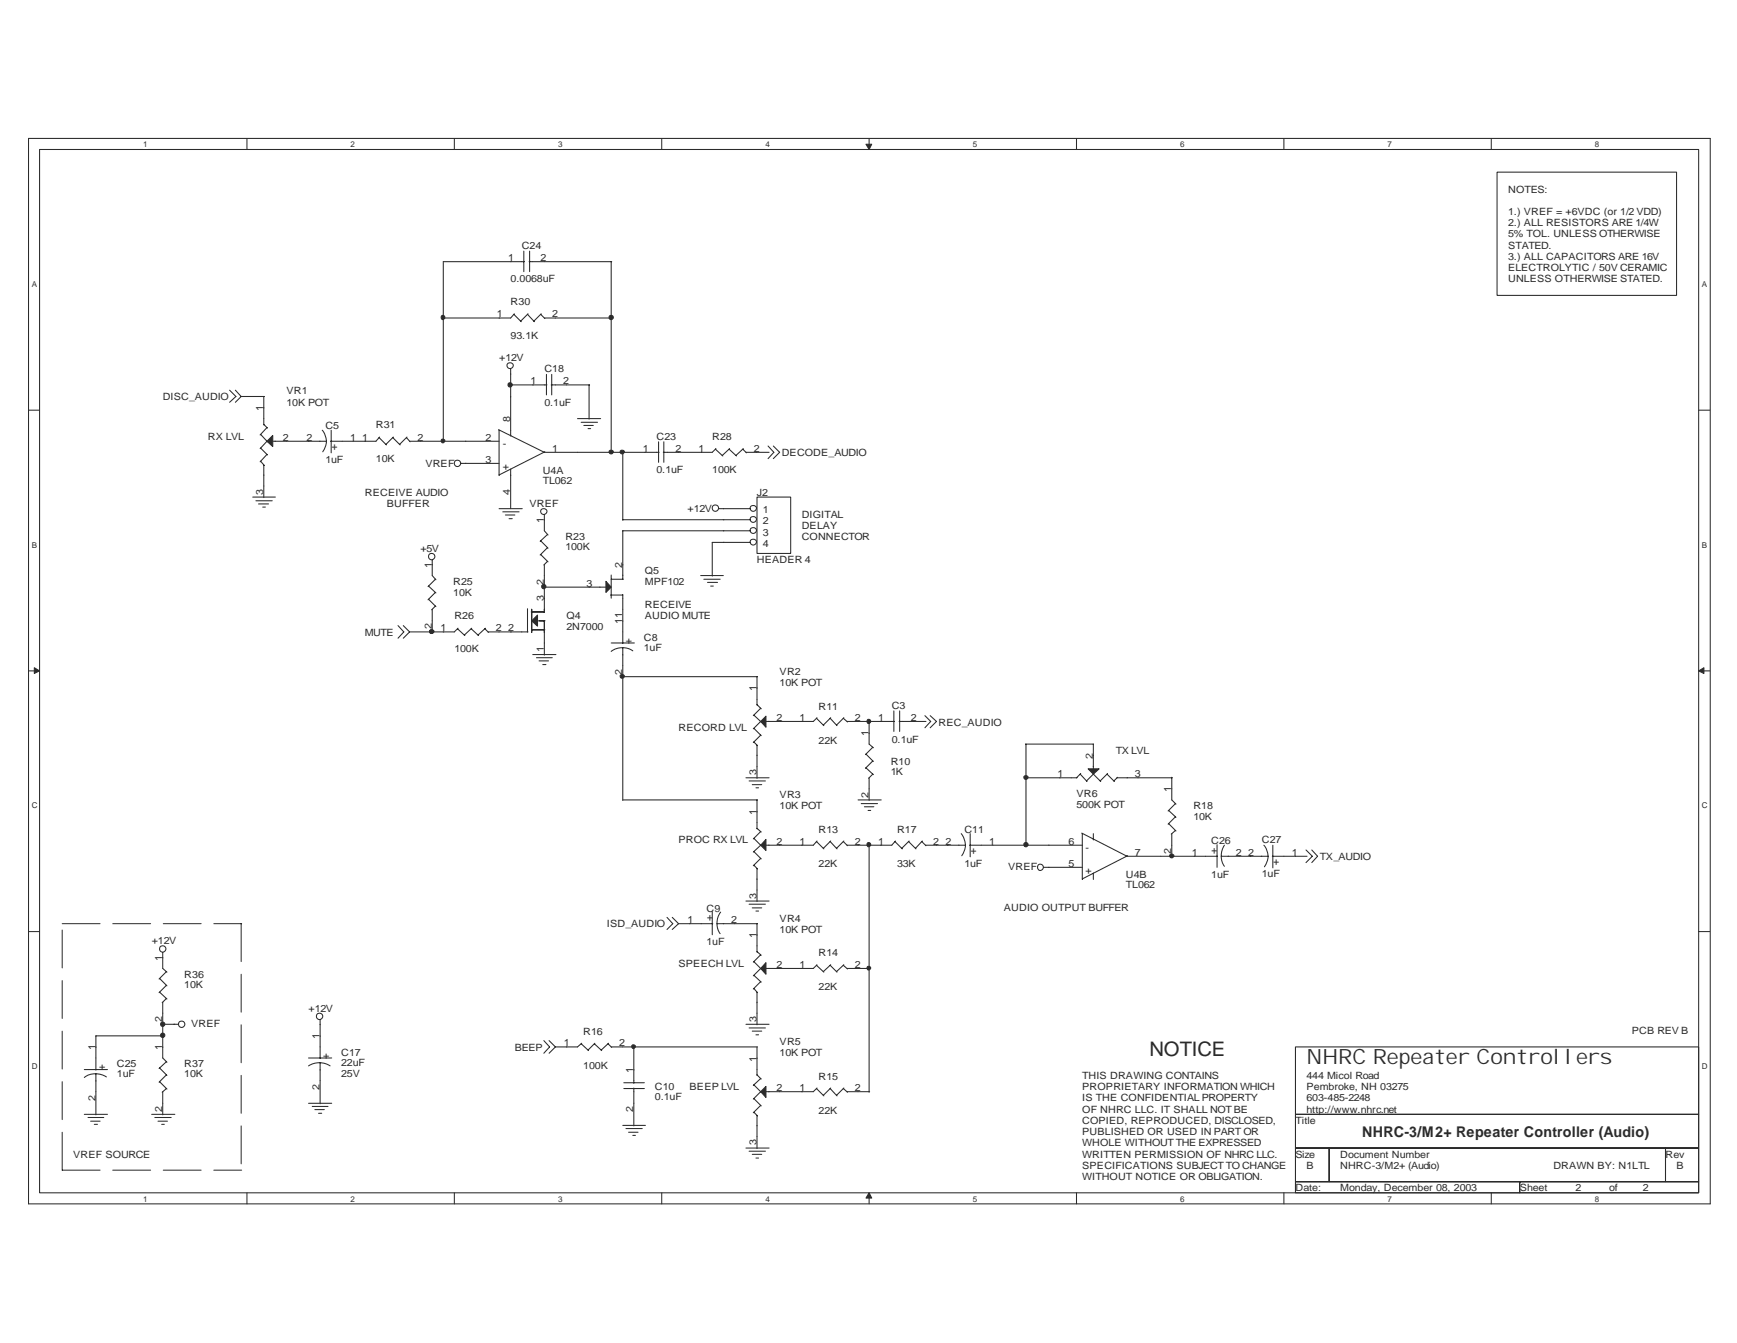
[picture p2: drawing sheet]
<svg xmlns="http://www.w3.org/2000/svg" width="279mm" height="216mm" viewBox="0 0 279 216" stroke-linecap="round" stroke-linejoin="round" font-family="sans-serif">
<path d="M4.6 22.3h270.5v171.2h-270.5zM6.4 24h266.8v167.8h-266.8z" fill="none" stroke="#31282a" stroke-width=".17"/>
<g fill="#fff">
<path d="M23 22.5h.7v1.4h-.7z"/>
<path d="M23 192h.7v1.4h-.7z"/>
</g>
<path d="M39.7 22.3v1.7M39.7 191.8v1.7" fill="none" stroke="#31282a" stroke-width=".17"/>
<g fill="#fff">
<path d="M56.4 22.5h.7v1.4h-.7z"/>
<path d="M56.4 192h.7v1.4h-.7z"/>
</g>
<path d="M73.1 22.3v1.7M73.1 191.8v1.7" fill="none" stroke="#31282a" stroke-width=".17"/>
<g fill="#fff">
<path d="M89.8 22.5h.6v1.4h-.6z"/>
<path d="M89.8 192h.6v1.4h-.6z"/>
</g>
<path d="M106.4 22.3v1.7M106.4 191.8v1.7" fill="none" stroke="#31282a" stroke-width=".17"/>
<g fill="#fff">
<path d="M123.1 22.5h.7v1.4h-.7z"/>
<path d="M123.1 192h.7v1.4h-.7z"/>
</g>
<path d="M139.8 22.3v1.7M139.8 191.8v1.7" fill="none" stroke="#31282a" stroke-width=".17"/>
<g fill="#31282a" stroke="#31282a" stroke-width=".16">
<path d="M139.3 23.2h.9l-.4 .8z"/>
<path d="M139.8 191.8l.4 .8h-.9z"/>
</g>
<g fill="#fff">
<path d="M156.5 22.5h.7v1.4h-.7z"/>
<path d="M156.5 192h.7v1.4h-.7z"/>
</g>
<path d="M173.2 22.3v1.7M173.2 191.8v1.7" fill="none" stroke="#31282a" stroke-width=".17"/>
<g fill="#fff">
<path d="M189.8 22.5h.7v1.4h-.7z"/>
<path d="M189.8 192h.7v1.4h-.7z"/>
</g>
<path d="M206.5 22.3v1.7M206.5 191.8v1.7" fill="none" stroke="#31282a" stroke-width=".17"/>
<g fill="#fff">
<path d="M223.2 22.5h.7v1.4h-.7z"/>
<path d="M223.2 192h.7v1.4h-.7z"/>
</g>
<path d="M239.9 22.3v1.7M239.9 191.8v1.7" fill="none" stroke="#31282a" stroke-width=".17"/>
<g fill="#fff">
<path d="M256.6 22.5h.6v1.4h-.6z"/>
<path d="M256.6 192h.6v1.4h-.6z"/>
<path d="M5.1 44.9h.8v1.5h-.8z"/>
<path d="M273.7 44.9h.8v1.5h-.8z"/>
<path d="M5.1 86.9h.8v1.4h-.8z"/>
<path d="M273.7 86.9h.9v1.4h-.9z"/>
</g>
<path d="M4.6 65.9h1.8M273.2 65.9h1.8" fill="none" stroke="#31282a" stroke-width=".17"/>
<g fill="#fff">
<path d="M5.1 128.8h.9v1.4h-.9z"/>
<path d="M273.7 128.8h1v1.4h-1z"/>
</g>
<path d="M4.6 107.9h1.8M273.2 107.9h1.8" fill="none" stroke="#31282a" stroke-width=".17"/>
<g fill="#31282a" stroke="#31282a" stroke-width=".16">
<path d="M5.5 107.3l.9 .6-.9 .4z"/>
<path d="M273.2 107.9l.9-.6v1z"/>
</g>
<g fill="#fff">
<path d="M5.1 170.7h.9v1.4h-.9z"/>
<path d="M273.7 170.7h1v1.4h-1z"/>
</g>
<g fill="none" stroke="#31282a" stroke-width=".17">
<path d="M240.8 27.7h28.9v19.8h-28.9zM82.1 59.3v10.8M82.6 50.5l1.2 1.2M82.7 50.4l-.6 .7h-10.8M84.3 40.4v3.3M84.3 42.1h-13v28.9M84.9 50.5l1.1 1.2M84.9 50.4l-1.2 1.2M85.1 42.1h13.3M85.2 40.4v3.3M87 50.5l.6 .7M87.1 50.4l-1.2 1.2"/>
<path d="M87.6 51.1h10.8M98.3 42.1v30.7M36.9 62.7l1 1-1 1M37.9 62.7l.9 1M38.8 63.7l-.9 1M38.8 63.7h3.7M40.7 79.9h3.6M41.9 69.8l1.1 1.2M41.9 72l1.1 1.1M41.9 74.2l.6 .6M42.4 68.2l.6 .6M42.4 63.7v4.6"/>
<path d="M42.4 74.7v5.3M42.9 68.7l-1.1 1.2M42.9 70.9l-1.1 1.2M42.9 73.1l-1.1 1.1M43.9 70.9h8.6M51.8 69.2a2.69 2.69 0 0 1 .1 3.4M53.3 69.2v3.6M61 70.3l1.2 1.2M61.1 70.3l-.6 .6h-7.3M63.2 70.3l1.2 1.2M63.3 70.3l-1.2 1.1M65.4 70.3l.6 .7"/>
<path d="M65.5 70.3l-1.2 1.1M65.9 70.9h14.4M74.2 74.5h6.1M80.2 69.1l7.4 3.6h18.4M80.3 69.2v7.2M82.1 75.4v6.4M82.1 61.9h5.9M87.6 72.6l-7.3 3.8M87.9 60.2v3.3M88.7 61.9h6.1M88.7 60.2v3.3M92.9 67.3h3.7"/>
<path d="M93.5 67.9h2.6M93.9 68.4h1.5M94.6 68.9h.4M94.8 61.9v5.5M100.2 72.7v10.9M105.9 71v3.3M106.8 71v3.3M115.1 72.2l1.2 1.1M115.2 72.1l-.6 .6h-7.9M117.3 72.2l1.2 1.1M117.4 72.1l-1.2 1.1M119.5 72.2l.6 .6"/>
<path d="M119.6 72.1l-1.2 1.1M120 72.7h3.7M121.8 79.9h5.4v9.1h-5.4zM123.5 71.7l1 1-1 1M124.4 71.7l1 1-1 1M41.2 80.5h2.6M41.6 81h1.6M42.3 81.5h.4M68.9 94.2l1.2 1.1M68.9 96.3l1.2 1.2M69.5 90.1v2.4l.6 .7M69.5 97.9v3.8"/>
<path d="M70 97.4l-.6 .6M70 93.1l-1.2 1.2M70 95.2l-1.2 1.2M80.3 81.8h3.7M80.9 82.3h2.6M81.3 82.8h1.5M81.9 83.4h.5M84.9 97.9v3.7M85.4 98.4h2.2M85.5 97.9v3.8M86.5 99.8h1.1M87 86.9l1.2 1.2"/>
<path d="M87 89.1l1.2 1.2M87.6 82.8v2.5l.6 .7M87.6 90.7v7.8M87.6 99.8v5.5M87.6 94.4h9.9M88.1 85.9l-1.2 1.1M88.1 88l-1.2 1.2M88.1 90.2l-.6 .6M98.2 95.7h2M98.3 93.1h2M98.3 92.4v3.8M100.2 95.6v7.8"/>
<path d="M100.2 83.6h20.5M112.7 92.5h3.6M113.2 93.1h2.6M113.8 93.6h1.6M114.3 94.2h.4M115.7 81.8h5M120.7 85.3h-20.5v7.8M120.7 87.2h-6.1v5.4M64 100.6l1 1-1 1M64.9 100.6l1 1M65.9 101.6l-1 1M73.6 101.1l1.2 1.1"/>
<path d="M73.7 101l-.6 .6h-7.2M75.8 101.1l1.2 1.1M75.9 101l-1.2 1.1M78 101.1l.6 .6M78.1 101l-1.2 1.1M78.5 101.6h6.4M85.5 101.2h2.1M85.7 105.2h3.7M86.3 105.7h2.5M86.7 106.2h1.5M87.3 106.8h.5M98.3 103.4h3.7"/>
<path d="M100.2 104.1v24.6M100.2 108.8h21.6M101.8 104.6a3 3 0 0 0-3.5 .1M121.3 115l1.1 1.1M121.3 117.1l1.1 1.2M121.3 119.3l.5 .6M121.8 108.8v4.6M121.8 119.8v5.3M121.8 113.3l.6 .6M122.4 113.9l-1.2 1.1M122.4 116l-1.2 1.2M122.4 118.2l-1.2 1.2"/>
<path d="M131.3 115.5l1.2 1.2M131.4 115.4l-.6 .6h-7.6M133.5 115.5l1.1 1.2M133.6 115.4l-1.2 1.2M135.7 115.5l.6 .6M135.7 115.4l-1.2 1.2M136.2 116h7.7M139.8 116v3.6l.7 .6M143.8 114.3v3.3M144.6 116h4.3M144.7 114.3v3.3M148.8 115l.9 1-.9 1"/>
<path d="M149.6 115l1 1-1 1M164.9 119.6h11v4M165 119.6v16.4M100.2 128.6h21.6M120 125h3.7M120.5 125.5h2.6M121 126.1h1.5M121.3 134.8l1.1 1.2M121.3 136.9l1.1 1.2M121.3 139.1l.5 .6M121.6 126.6h.4M121.8 128.6v4.7"/>
<path d="M121.8 139.6v5.3M121.8 133.2l.6 .6M122.4 133.7l-1.2 1.2M122.4 135.9l-1.2 1.1M122.4 138l-1.2 1.2M131.3 135.3l1.2 1.2M131.4 135.2l-.6 .7h-7.6M133.5 135.3l1.1 1.2M133.6 135.2l-1.2 1.2M135.7 135.3l.6 .7M135.7 135.2l-1.2 1.2M138 128.6h3.7"/>
<path d="M138.5 129.2h2.7M139 129.7h1.6M139.3 121.2l1.2 1.2M139.3 123.4l1.2 1.1M139.6 130.3h.5M139.8 125v3.7M139.8 135.9v39.7M140.4 120.1l-1.2 1.2M140.4 122.3l-1.2 1.2M140.4 124.4l-.7 .7M143.9 135.3l1.2 1.2M144 135.2l-.6 .7h-7.2"/>
<path d="M146.1 135.3l1.2 1.2M146.2 135.2l-1.2 1.2M148.3 135.3l.6 .7M148.4 135.2l-1.2 1.2M148.9 135.9h6.4M154.6 134a2.81 2.81 0 0 1 .1 3.6M156 135.9h18.1M156.1 134v3.7M165 125h8.2M167.9 139.4h6.2M173.8 124.4l1.1 1.2M173.8 124.4l-.6 .6"/>
<path d="M174 133.9l7.3 3.8h14.5M174.1 134v7.4M175.9 124.4l1.2 1.2M175.9 134v1M176 124.4l-1.2 1.1M178.1 124.4l1.2 1.2M178.2 124.4l-1.2 1.1M179.7 125h8.9M179.8 125l-.6 .5M181.4 137.6l-7.3 3.7M188 130.3l1.2 1.1M188 132.4l1.2 1.2"/>
<path d="M188.5 125v3.6l.7 .7M188.5 134v3.7M189.1 129.2l-1.2 1.2M189.1 131.3l-1.2 1.2M189.1 133.5l-.7 .6M195.8 135.8v3.6M196.4 137.7h7.6M196.9 135.9a3.1 3.1 0 0 0 0 3.4M203.3 135.9a2.69 2.69 0 0 1 .1 3.4M204.7 137.7h5.5M204.7 135.9v3.6M210.1 136.6l1 1.1-1 1"/>
<path d="M211 136.6l.9 1.1-.9 1M4.6 149.8h1.8M25.7 157.3l1.2 1.2M25.7 159.5l1.2 1.1M26.2 153.1v2.6l.7 .6M26.8 156.2l-1.2 1.2M26.8 158.4l-1.2 1.2M107.3 147.5l.9 1-.9 .9M108.1 147.5l1 1M109.1 148.5l-1 .9M109.1 148.5h5.6M114.6 146.5v3.8"/>
<path d="M115.3 148.5h6.5M115.9 146.6a3 3 0 0 0-.1 3.5M120 144.9h3.7M120.5 145.4h2.6M121 146h1.5M121.3 154.6l1.1 1.2M121.3 156.8l1.1 1.1M121.3 158.9l.5 .7M121.6 146.5h.4M121.8 148.5v4.6M121.8 159.5v5.2M121.8 153l.6 .6"/>
<path d="M122.4 153.5l-1.2 1.2M122.4 155.7l-1.2 1.2M122.4 157.8l-1.2 1.2M131.3 155.2l1.2 1.1M131.4 155.1l-.6 .6h-7.6M133.5 155.2l1.1 1.1M133.6 155.1l-1.2 1.1M135.7 155.2l.6 .6M135.7 155.1l-1.2 1.1M136.2 155.7h3.7M175.9 140.4v1M273.2 149.8h1.8"/>
<path d="M13.6 179.1h3.7M13.6 171.9h3.7M14.2 179.6h2.5M15.4 172.6v6.6M17.1 173.1a3.1 3.1 0 0 0-3.5 .1M24.4 179.1h3.7M24.9 179.6h2.6M25.7 171.7l1.2 1.2M25.7 173.9l1.2 1.2M26.2 164.7h2.5M26.2 161.1v9l.7 .7M26.2 175.5v3.7"/>
<path d="M26.3 166.5h-10.9v5.5M26.8 160.5l-.7 .7M26.8 170.7l-1.2 1.1M26.8 172.8l-1.2 1.2M26.8 175l-.7 .6M49.6 171.4a3.2 3.2 0 0 1 3.5 0M49.6 177.4h3.8M49.6 170.1h3.8M50.2 177.9h2.6M50.6 178.4h1.6M51.2 179h.5M51.5 164v6.2"/>
<path d="M51.5 170.8v6.6M87.5 167.3l.9 1-.9 1M88.3 167.3l1 1M89.3 168.3l-1 1M93.5 167.8l1.2 1.1M93.6 167.7l-.7 .6h-3.6M95.6 167.8l1.2 1.1M95.7 167.7l-1.1 1.1M97.8 167.8l.6 .6M97.9 167.7l-1.2 1.1M98.3 168.3h23.5M100.3 175h3.3"/>
<path d="M100.3 174.1h3.3M102 168.3v5.8M102 174.9v6.1M120 164.7h3.7M120.5 165.3h2.6M121 165.8h1.5M121.3 174.4l1.1 1.2M121.3 176.6l1.1 1.2M121.3 178.8l.5 .6M121.6 166.4h.4M121.8 168.3v4.6M121.8 179.3v5.3"/>
<path d="M121.8 172.8l.6 .7M122.4 173.4l-1.2 1.1M122.4 175.5l-1.2 1.2M122.4 177.7l-1.2 1.2M131.3 175l1.2 1.2M131.4 174.9l-.6 .6h-7.6M133.5 175l1.1 1.2M133.6 174.9l-1.2 1.2M135.7 175l.6 .6M135.7 174.9l-1.2 1.2M136.2 175.5h3.7M208.4 168.3h64.8v10.8h-64.8z"/>
<path d="M208.4 179.1h64.8v5.5h-64.8zM14.6 180.2h1.5M15.2 180.7h.5M25.4 180.2h1.5M26 180.7h.4M100.2 180.9h3.6M100.7 181.4h2.6M101.1 182h1.5M101.8 182.5h.4M120 184.6h3.7M120.5 185.1h2.6M121 185.6h1.5"/>
<path d="M121.6 186.2h.4M208.4 184.6h5.4v5.4h-5.4zM208.4 190h36v1.8h-36zM213.8 184.6h54.1v5.4h-54.1zM244.4 190h28.8v1.8h-28.8zM267.9 184.6h5.3v5.4h-5.3z"/>
<circle cx="82.1" cy="58.8" r=".5"/>
<circle cx="73.6" cy="74.5" r=".52"/>
<circle cx="69.4" cy="89.5" r=".52"/>
<circle cx="87.5" cy="82.2" r=".5"/>
<circle cx="115.1" cy="81.7" r=".52"/>
<circle cx="121.2" cy="81.7" r=".5"/>
<circle cx="121.2" cy="87.1" r=".5"/>
<circle cx="121.2" cy="83.5" r=".5"/>
<circle cx="121.2" cy="85.3" r=".5"/>
<circle cx="167.3" cy="139.4" r=".5"/>
<circle cx="26.2" cy="152.5" r=".52"/>
<circle cx="29.2" cy="164.7" r=".52"/>
<circle cx="51.4" cy="163.4" r=".52"/>
</g>
<path d="M10 148.5h28.9M38.8 148.5v39.7M10 188.1h28.9M10 188.1v-39.7" fill="none" stroke="#31282a" stroke-width=".16" stroke-dasharray="6.1 2"/>
<g fill="#31282a" stroke="#31282a" stroke-width=".17">
<path d="M43.9 70v1.8l-1-.9z" fill-rule="evenodd"/>
<path d="M123.2 134.9v1.8l-.8-.8z" fill-rule="evenodd"/>
<path d="M122.4 116l.8-.9v1.8z" fill-rule="evenodd"/>
<path d="M123.2 154.8v1.8l-.8-.9z" fill-rule="evenodd"/>
<path d="M97.5 93.5l.8 .9-.8 .8z" fill-rule="evenodd"/>
<path d="M122.4 175.5l.8-.8v1.7z" fill-rule="evenodd"/>
<path d="M85.5 99.8l1-.9v1.8z" fill-rule="evenodd"/>
<path d="M175 123.6h1.8l-.9 .8z" fill-rule="evenodd"/>
<circle cx="82" cy="61.9" r=".35"/>
<circle cx="87.5" cy="94.3" r=".35"/>
<circle cx="69.4" cy="101.5" r=".33"/>
<circle cx="139.7" cy="116" r=".33"/>
<circle cx="165" cy="135.8" r=".35"/>
<circle cx="101.9" cy="168.3" r=".31"/>
<circle cx="26.2" cy="164.7" r=".35"/>
<circle cx="26.2" cy="166.4" r=".35"/>
<circle cx="100.1" cy="108.7" r=".33"/>
<circle cx="139.7" cy="135.8" r=".33"/>
<circle cx="139.7" cy="155.6" r=".31"/>
<circle cx="165" cy="125" r=".33"/>
<circle cx="71.2" cy="51" r=".33"/>
<circle cx="100.1" cy="72.7" r=".33"/>
<circle cx="98.3" cy="51" r=".35"/>
<circle cx="188.5" cy="137.6" r=".33"/>
<circle cx="71.2" cy="70.9" r=".31"/>
<circle cx="98.3" cy="72.7" r=".33"/>
</g>
<text font-size="3.4" fill="#31282a" x="210.2" y="171">NHRC Repeater Controllers</text>
<text font-size="3.2" fill="#31282a" x="184.9" y="169.7">NOTICE</text>
<text font-size="2.4" fill="#31282a" x="219.1" y="182.8">NHRC-3/M2+ Repeater Controller (Audio)</text>
<g font-size="1.6" fill="#31282a">
<text x="242.6" y="31">NOTES:</text>
<text x="242.6" y="34.6">1.) VREF = +6VDC (or 1/2 VDD)</text>
<text x="81.7" y="42">1</text>
<text x="83.9" y="39.9">C24</text>
<text x="87" y="42">2</text>
<text x="242.6" y="36.4">2.) ALL RESISTORS ARE 1/4W</text>
<text x="242.6" y="38.2">5% TOL. UNLESS OTHERWISE</text>
<text x="242.6" y="39.9">STATED.</text>
<text x="242.6" y="41.8">3.) ALL CAPACITORS ARE 16V</text>
<text x="82.1" y="45.4">0.0068uF</text>
<text x="242.6" y="43.6">ELECTROLYTIC / 50V CERAMIC</text>
<text x="242.6" y="45.4">UNLESS OTHERWISE STATED.</text>
<text x="79.9" y="51">1</text>
<text x="82.1" y="49">R30</text>
<text x="88.8" y="51">2</text>
<text x="80.3" y="58">+12V</text>
<text x="82.1" y="54.4">93.1K</text>
<text x="87.6" y="59.8">C18</text>
<text x="26.2" y="64.3">DISC_AUDIO</text>
<text x="46.1" y="63.4">VR1</text>
<text x="46.1" y="65.3">10K POT</text>
<text x="85.4" y="61.8">1</text>
<text x="87.6" y="65.3">0.1uF</text>
<text x="90.6" y="61.8">2</text>
<text x="33.5" y="70.7">RX LVL</text>
<text x="42.3" y="66" transform="rotate(-90 42.3 66)">1</text>
<text x="45.5" y="70.9">2</text>
<text x="49.3" y="70.9">2</text>
<text x="52.3" y="69">C5</text>
<text x="53.4" y="71.4" transform="rotate(90 53.4 71.4)">+</text>
<text x="56.3" y="70.9">1</text>
<text x="58.3" y="70.9">1</text>
<text x="60.5" y="68.8">R31</text>
<text x="67.2" y="70.9">2</text>
<text x="78.1" y="70.9">2</text>
<text x="80.9" y="71.9">-</text>
<text x="82.1" y="67.9" transform="rotate(-90 82.1 67.9)">8</text>
<text x="105.6" y="70.7">C23</text>
<text x="114.6" y="70.7">R28</text>
<text x="52.3" y="74.4">1uF</text>
<text x="60.5" y="74.2">10K</text>
<text x="68.4" y="75">VREF</text>
<text x="78.1" y="74.4">3</text>
<text x="80.9" y="75.5">+</text>
<text x="87.3" y="76.3">U4A</text>
<text x="87.3" y="77.9">TL062</text>
<text x="88.8" y="72.6">1</text>
<text x="103.4" y="72.6">1</text>
<text x="105.6" y="76">0.1uF</text>
<text x="108.6" y="72.6">2</text>
<text x="112.4" y="72.6">1</text>
<text x="114.6" y="76">100K</text>
<text x="121.3" y="72.6">2</text>
<text x="125.7" y="73.3">DECODE_AUDIO</text>
<text x="42.3" y="79.6" transform="rotate(-90 42.3 79.6)">3</text>
<text x="58.7" y="79.7">RECEIVE AUDIO</text>
<text x="62.2" y="81.4">BUFFER</text>
<text x="82.1" y="79.6" transform="rotate(-90 82.1 79.6)">4</text>
<text x="85.2" y="81.4">VREF</text>
<text x="110.6" y="82.4">+12V</text>
<text x="121.8" y="79.7">J2</text>
<text x="122.7" y="82.5">1</text>
<text x="129" y="83.3">DIGITAL</text>
<text x="67.7" y="88.7">+5V</text>
<text x="87.5" y="84.1" transform="rotate(-90 87.5 84.1)">1</text>
<text x="90.9" y="86.9">R23</text>
<text x="90.9" y="88.5">100K</text>
<text x="122.7" y="84.3">2</text>
<text x="122.7" y="86.1">3</text>
<text x="122.7" y="88">4</text>
<text x="129" y="85.1">DELAY</text>
<text x="129" y="86.9">CONNECTOR</text>
<text x="69.4" y="91.3" transform="rotate(-90 69.4 91.3)">1</text>
<text x="72.9" y="94.1">R25</text>
<text x="72.9" y="95.7">10K</text>
<text x="87.5" y="94" transform="rotate(-90 87.5 94)">2</text>
<text x="94.3" y="94.3">3</text>
<text x="100.1" y="91.3" transform="rotate(-90 100.1 91.3)">2</text>
<text x="103.7" y="92.3">Q5</text>
<text x="103.7" y="94.1">MPF102</text>
<text x="121.8" y="90.5">HEADER 4</text>
<text x="69.4" y="101.2" transform="rotate(-90 69.4 101.2)">2</text>
<text x="70.9" y="101.5">1</text>
<text x="73.1" y="99.5">R26</text>
<text x="79.8" y="101.5">2</text>
<text x="81.7" y="101.5">2</text>
<text x="87.5" y="96.7" transform="rotate(-90 87.5 96.7)">3</text>
<text x="91.1" y="99.5">Q4</text>
<text x="91.1" y="101.3">2N7000</text>
<text x="100.1" y="100.3" transform="rotate(-90 100.1 100.3)">11</text>
<text x="103.7" y="97.7">RECEIVE</text>
<text x="103.7" y="99.5">AUDIO MUTE</text>
<text x="58.7" y="102.2">MUTE</text>
<text x="73.1" y="104.9">100K</text>
<text x="87.5" y="104.8" transform="rotate(-90 87.5 104.8)">1</text>
<text x="100.7" y="103.4">+</text>
<text x="103.6" y="103.1">C8</text>
<text x="103.6" y="104.7">1uF</text>
<text x="100.1" y="108.4" transform="rotate(-90 100.1 108.4)">2</text>
<text x="121.7" y="111.2" transform="rotate(-90 121.7 111.2)">1</text>
<text x="125.4" y="108.5">VR2</text>
<text x="125.4" y="110.3">10K POT</text>
<text x="143.4" y="113.9">C3</text>
<text x="109.1" y="117.5">RECORD LVL</text>
<text x="124.9" y="115.9">2</text>
<text x="128.6" y="115.9">1</text>
<text x="131.7" y="114.1">R11</text>
<text x="131.7" y="119.5">22K</text>
<text x="137.5" y="115.9">2</text>
<text x="139.7" y="118.4" transform="rotate(-90 139.7 118.4)">1</text>
<text x="141.2" y="115.9">1</text>
<text x="143.4" y="119.4">0.1uF</text>
<text x="146.5" y="115.9">2</text>
<text x="151" y="116.7">REC_AUDIO</text>
<text x="121.7" y="124.6" transform="rotate(-90 121.7 124.6)">3</text>
<text x="143.3" y="122.9">R10</text>
<text x="143.3" y="124.5">1K</text>
<text x="170.1" y="125">1</text>
<text x="175.8" y="122" transform="rotate(-90 175.8 122)">2</text>
<text x="179.5" y="121.1">TX LVL</text>
<text x="182.6" y="125">3</text>
<text x="121.7" y="131" transform="rotate(-90 121.7 131)">1</text>
<text x="125.4" y="128.3">VR3</text>
<text x="125.4" y="130.1">10K POT</text>
<text x="139.7" y="128.3" transform="rotate(-90 139.7 128.3)">2</text>
<text x="173.2" y="128.2">VR6</text>
<text x="173.2" y="129.9">500K POT</text>
<text x="188.4" y="127.3" transform="rotate(-90 188.4 127.3)">1</text>
<text x="192" y="130.1">R18</text>
<text x="192" y="131.8">10K</text>
<text x="109.1" y="135.5">PROC RX LVL</text>
<text x="124.9" y="135.8">2</text>
<text x="128.6" y="135.8">1</text>
<text x="131.7" y="133.9">R13</text>
<text x="137.5" y="135.8">2</text>
<text x="141.2" y="135.8">1</text>
<text x="144.3" y="133.9">R17</text>
<text x="150.1" y="135.8">2</text>
<text x="152.1" y="135.8">2</text>
<text x="155.1" y="133.9">C11</text>
<text x="156.1" y="136.4" transform="rotate(90 156.1 136.4)">+</text>
<text x="159.1" y="135.8">1</text>
<text x="171.9" y="135.8">6</text>
<text x="174.6" y="136.8">-</text>
<text x="182.6" y="137.6">7</text>
<text x="188.4" y="137.2" transform="rotate(-90 188.4 137.2)">2</text>
<text x="191.7" y="137.6">1</text>
<text x="194.8" y="135.7">C26</text>
<text x="195.8" y="137.3" transform="rotate(-90 195.8 137.3)">+</text>
<text x="198.8" y="137.6">2</text>
<text x="200.8" y="137.6">2</text>
<text x="203" y="135.5">C27</text>
<text x="207.8" y="137.6">1</text>
<text x="131.7" y="139.3">22K</text>
<text x="144.3" y="139.3">33K</text>
<text x="155.1" y="139.3">1uF</text>
<text x="162.2" y="139.9">VREF</text>
<text x="171.9" y="139.3">5</text>
<text x="174.6" y="140.4">+</text>
<text x="181.1" y="141.1">U4B</text>
<text x="181.1" y="142.8">TL062</text>
<text x="194.8" y="141.1">1uF</text>
<text x="203" y="141">1uF</text>
<text x="204.8" y="138.2" transform="rotate(90 204.8 138.2)">+</text>
<text x="212.3" y="138.2">TX_AUDIO</text>
<text x="97.6" y="149.1">ISD_AUDIO</text>
<text x="110.6" y="148.4">1</text>
<text x="113.6" y="146.5">C9</text>
<text x="114.7" y="148.1" transform="rotate(-90 114.7 148.1)">+</text>
<text x="117.6" y="148.4">2</text>
<text x="121.7" y="144.5" transform="rotate(-90 121.7 144.5)">3</text>
<text x="125.4" y="148.2">VR4</text>
<text x="161.5" y="146.4">AUDIO OUTPUT BUFFER</text>
<text x="24.4" y="151.8">+12V</text>
<text x="26.1" y="154.4" transform="rotate(-90 26.1 154.4)">1</text>
<text x="109.1" y="155.4">SPEECH LVL</text>
<text x="113.6" y="152">1uF</text>
<text x="121.7" y="150.8" transform="rotate(-90 121.7 150.8)">1</text>
<text x="124.9" y="155.6">2</text>
<text x="125.4" y="150">10K POT</text>
<text x="128.6" y="155.6">1</text>
<text x="131.7" y="153.7">R14</text>
<text x="137.5" y="155.6">2</text>
<text x="29.6" y="157.2">R36</text>
<text x="29.6" y="158.8">10K</text>
<text x="131.7" y="159.2">22K</text>
<text x="26.1" y="164.3" transform="rotate(-90 26.1 164.3)">2</text>
<text x="30.7" y="165.2">VREF</text>
<text x="49.6" y="162.6">+12V</text>
<text x="51.4" y="167" transform="rotate(-90 51.4 167)">1</text>
<text x="93.8" y="166.4">R16</text>
<text x="121.7" y="164.3" transform="rotate(-90 121.7 164.3)">3</text>
<text x="262.5" y="166.2">PCB REV B</text>
<text x="15.3" y="168.8" transform="rotate(-90 15.3 168.8)">1</text>
<text x="15.9" y="172">+</text>
<text x="18.8" y="171.6">C25</text>
<text x="18.8" y="173.2">1uF</text>
<text x="26.1" y="168.8" transform="rotate(-90 26.1 168.8)">1</text>
<text x="29.6" y="171.6">R37</text>
<text x="29.6" y="173.2">10K</text>
<text x="52" y="170.2">+</text>
<text x="54.9" y="169.8">C17</text>
<text x="54.9" y="171.4">22uF</text>
<text x="54.9" y="173.2">25V</text>
<text x="82.8" y="168.9">BEEP</text>
<text x="90.7" y="168.2">1</text>
<text x="93.8" y="171.8">100K</text>
<text x="99.6" y="168.2">2</text>
<text x="101.9" y="172.5" transform="rotate(-90 101.9 172.5)">1</text>
<text x="121.7" y="170.7" transform="rotate(-90 121.7 170.7)">1</text>
<text x="125.4" y="168">VR5</text>
<text x="125.4" y="169.8">10K POT</text>
<text x="131.7" y="173.6">R15</text>
<text x="174.1" y="173.5">THIS DRAWING CONTAINS</text>
<text x="210.2" y="173.5">444 Micol Road</text>
<text x="15.3" y="176.9" transform="rotate(-90 15.3 176.9)">2</text>
<text x="26.1" y="178.7" transform="rotate(-90 26.1 178.7)">2</text>
<text x="51.4" y="175.2" transform="rotate(-90 51.4 175.2)">2</text>
<text x="101.9" y="178.7" transform="rotate(-90 101.9 178.7)">2</text>
<text x="105.3" y="175.2">C10</text>
<text x="105.3" y="176.9">0.1uF</text>
<text x="110.9" y="175.2">BEEP LVL</text>
<text x="124.9" y="175.4">2</text>
<text x="128.6" y="175.4">1</text>
<text x="131.7" y="179.1">22K</text>
<text x="137.5" y="175.4">2</text>
<text x="174.1" y="178.9">OF NHRC LLC. IT SHALL NOT BE</text>
<text x="174.1" y="175.2">PROPRIETARY INFORMATION WHICH</text>
<text x="174.1" y="177">IS THE CONFIDENTIAL PROPERTY</text>
<text x="210.2" y="175.2">Pembroke, NH 03275</text>
<text x="210.2" y="177">603-485-2248</text>
<text x="210.2" y="178.9">http://www.nhrc.net</text>
<text x="121.7" y="184.1" transform="rotate(-90 121.7 184.1)">3</text>
<text x="174.1" y="180.7">COPIED, REPRODUCED, DISCLOSED,</text>
<text x="174.1" y="182.4">PUBLISHED OR USED IN PART OR</text>
<text x="174.1" y="184.2">WHOLE WITHOUT THE EXPRESSED</text>
<text x="208.4" y="180.7">Title</text>
<text x="11.8" y="186.1">VREF SOURCE</text>
<text x="174.1" y="186.1">WRITTEN PERMISSION OF NHRC LLC.</text>
<text x="174.1" y="187.9">SPECIFICATIONS SUBJECT TO CHANGE</text>
<text x="174.1" y="189.6">WITHOUT NOTICE OR OBLIGATION.</text>
<text x="208.4" y="186.1">Size</text>
<text x="208.4" y="191.5">Date:</text>
<text x="210.2" y="187.9">B</text>
<text x="215.6" y="191.5">Monday, December 08, 2003</text>
<text x="215.6" y="186.1">Document Number</text>
<text x="215.6" y="187.9">NHRC-3/M2+ (Audio)</text>
<text x="244.4" y="191.5">Sheet</text>
<text x="249.9" y="187.9">DRAWN BY: N1LTL</text>
<text x="253.4" y="191.5">2</text>
<text x="258.8" y="191.5">of</text>
<text x="264.3" y="191.5">2</text>
<text x="267.9" y="186.1">Rev</text>
<text x="269.7" y="187.9">B</text>
</g>
<g font-size="1.3" fill="#31282a">
<text x="23" y="23.7">1</text>
<text x="56.4" y="23.7">2</text>
<text x="89.8" y="23.7">3</text>
<text x="123.1" y="23.7">4</text>
<text x="156.5" y="23.7">5</text>
<text x="189.8" y="23.7">6</text>
<text x="223.2" y="23.7">7</text>
<text x="256.6" y="23.7">8</text>
<text x="5.1" y="46.1">A</text>
<text x="273.7" y="46.1">A</text>
<text x="5.1" y="88">B</text>
<text x="273.7" y="88">B</text>
<text x="5.1" y="129.9">C</text>
<text x="273.7" y="129.9">C</text>
<text x="5.1" y="171.9">D</text>
<text x="273.7" y="171.9">D</text>
<text x="23" y="193.2">1</text>
<text x="56.4" y="193.2">2</text>
<text x="89.8" y="193.2">3</text>
<text x="123.1" y="193.2">4</text>
<text x="156.5" y="193.2">5</text>
<text x="189.8" y="193.2">6</text>
<text x="223.2" y="193.2">7</text>
<text x="256.6" y="193.2">8</text>
</g>
</svg>
